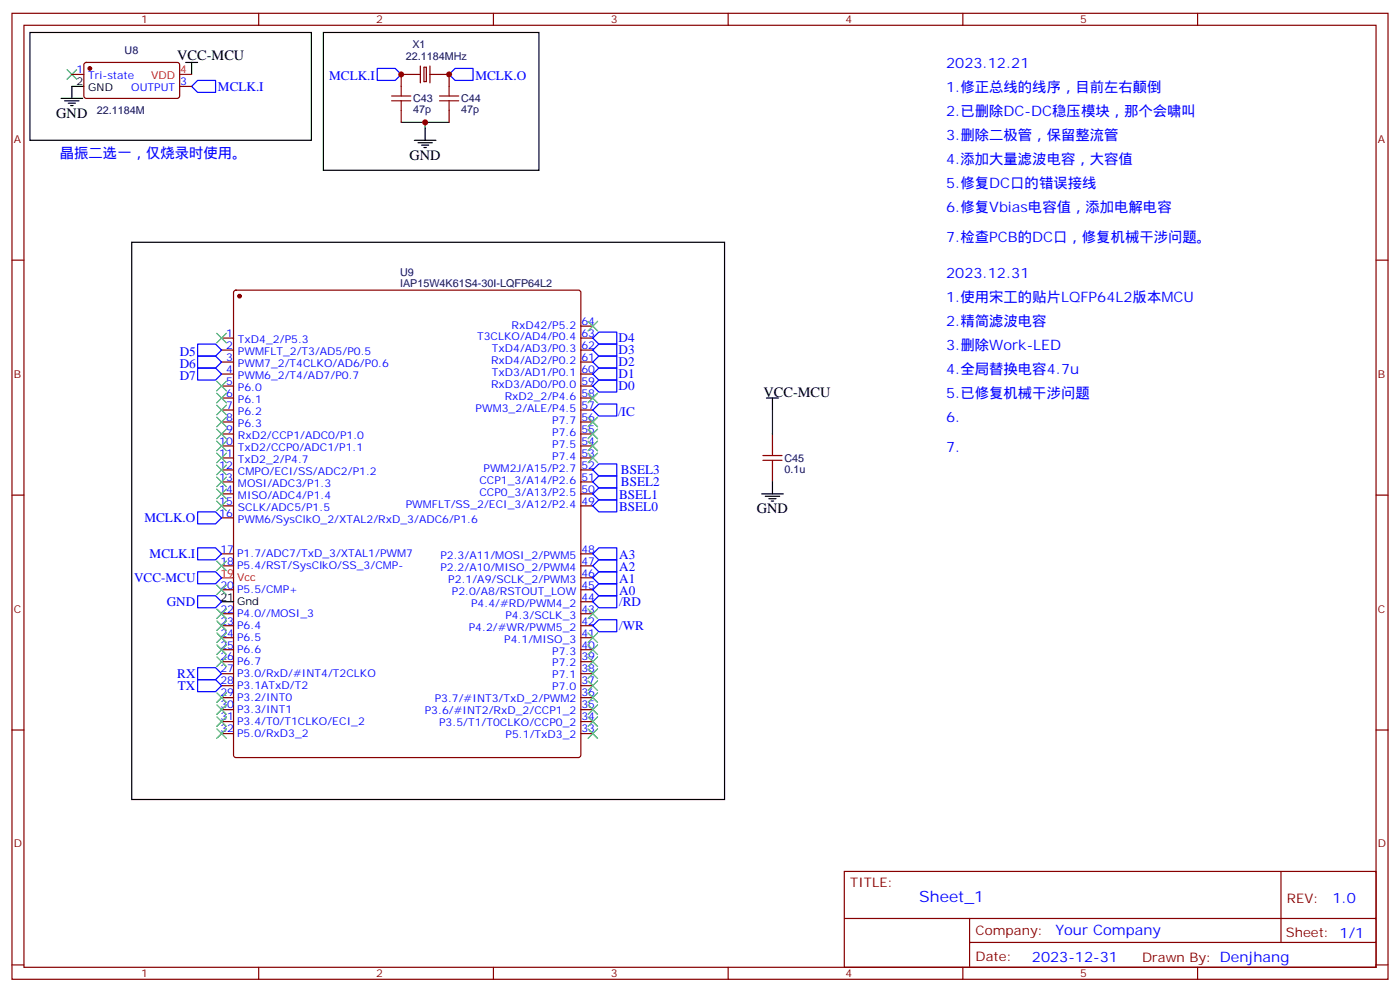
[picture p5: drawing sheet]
<svg xmlns="http://www.w3.org/2000/svg" width="412mm" height="292mm" viewBox="0 0 412 292" stroke-linecap="round" stroke-linejoin="round" font-family="sans-serif">
<g fill="none" stroke="#870000" stroke-width=".35">
<path d="M3.5 3.9h405.4v284.4h-405.4zM7.1 7.4h398.2v277.3h-398.2zM24.9 18.6l.5-.2h27.1l.4 .7v9.4l-.7 .5-27.1-.1-.4-.6v-9.2zM76.2 3.9v3.5M123.8 19.4v5M124.9 19.8h.7v4.2h-.7zM126.6 19.4v5M145.3 3.9v3.5M214.5 3.9v3.5M283.6 3.9v3.5M352.8 3.9v3.5M21.2 21.9h3.5"/>
<path d="M52.9 25.4h3.5M118.2 32.5v3.5M123.8 21.9h-5.6v3.5M126.6 21.9h5.7v3.5M132.3 32.5v3.5M3.5 76.6h3.6M405.3 76.6h3.6M65.3 99.5h3.5M69 85.6l.5-.2h100.9l.5 .2 .2 .5v136.2l-.2 .5-.5 .2h-100.9l-.5-.2-.2-.5v-136.2zM171.1 99.5h3.5M171.1 96h3.5M65.3 103h3.5"/>
<path d="M65.3 106.6h3.5M65.3 110.1h3.5M65.3 113.6h3.5M65.3 117.2h3.5M171.1 103h3.5M171.1 106.6h3.5M171.1 110.1h3.5M171.1 113.6h3.5M171.1 117.2h3.5M65.3 120.7h3.5M65.3 124.2h3.5M65.3 127.7h3.5"/>
<path d="M65.3 131.3h3.5M65.3 134.8h3.5M65.3 138.3h3.5M171.1 120.7h3.5M171.1 124.2h3.5M171.1 127.7h3.5M171.1 131.3h3.5M171.1 134.8h3.5M171.1 138.3h3.5M227.5 127.7v3.6M227.5 138.3v3.6M3.5 145.7h3.6"/>
<path d="M65.3 141.9h3.5M65.3 145.4h3.5M65.3 148.9h3.5M65.3 152.4h3.5M171.1 141.9h3.5M171.1 145.4h3.5M171.1 148.9h3.5M405.3 145.7h3.6M65.3 173.6h3.5M65.3 166.5h3.5M65.3 163h3.5M171.1 173.6h3.5"/>
<path d="M171.1 166.5h3.5M171.1 163h3.5M171.1 170.1h3.5M171.1 177.1h3.5M65.3 198.3h3.5M65.3 194.8h3.5M65.3 191.2h3.5M65.3 187.7h3.5M65.3 184.2h3.5M65.3 180.7h3.5M171.1 198.3h3.5M171.1 194.8h3.5"/>
<path d="M171.1 191.2h3.5M171.1 187.7h3.5M171.1 184.2h3.5M171.1 180.7h3.5M3.5 214.9h3.6M65.3 215.9h3.5M65.3 212.4h3.5M65.3 208.9h3.5M65.3 205.4h3.5M65.3 201.8h3.5M171.1 215.9h3.5M171.1 212.4h3.5"/>
<path d="M171.1 208.9h3.5M171.1 205.4h3.5M171.1 201.8h3.5M405.3 214.9h3.6M248.7 256.5h156.6v28.2h-156.6zM377.3 256.5v20.9M248.7 270.4h156.5M285.6 277.4h119.6M285.6 270.4v14.1M3.5 284h3.6M76.2 284.7v3.6M145.3 284.7v3.6"/>
<path d="M214.5 284.7v3.6M283.6 284.7v3.6M352.8 284.7v3.6M405.3 284h3.6"/>
</g>
<g fill="none" stroke="#000" stroke-width=".35">
<path d="M8.8 9.6h82.9v31.7h-82.9zM54.7 18.4h3.5M56.4 18.4v3.5M95.2 9.6h63.5v40.5h-63.5zM18 29h6.3M19 29.7h4.3M20.1 30.4h2.1M20.8 31.1h.7M24.7 25.4h-3.5v3.6M125.2 37.8v3.5M122.1 41.3h6.3M123.1 42h4.3"/>
<path d="M124.2 42.7h2.1M124.9 43.4h.7M38.8 71.3h174.6v164h-174.6zM225.8 117.2h3.5M227.5 117.2v3.5M224.4 145.4h6.3M225.4 146.1h4.3M226.5 146.8h2.1M227.2 147.5h.7M227.5 141.9v3.5M65.3 177.1h3.5"/>
</g>
<path d="M118.2 36h7v1.8M125.2 36h7.1M227.5 120.7v7" fill="none" stroke="#008700" stroke-width=".35"/>
<path d="M115.4 29.7h5.6M115.4 28.3h5.6M118.2 25.4v2.9M118.2 29.7v2.8M129.5 29.7h5.6M129.5 28.3h5.6M132.3 25.4v2.9M132.3 29.7v2.8M224.7 135.5h5.7M224.7 134.1h5.7M227.5 131.3v2.8M227.5 135.5v2.8" fill="none" stroke="#a10000" stroke-width=".35"/>
<g fill="none" stroke="#00f" stroke-width=".35">
<path d="M58.2 23.7h5.3v3.5h-5.3l-1.8-1.8zM111.1 20.1h5.3l1.8 1.8-1.8 1.8h-5.3zM134.1 20.1h5.2v3.6h-5.2l-1.8-1.8zM174.6 99.5l1.8-1.7h5.3v3.5h-5.3zM58.2 101.3h5.3l1.8 1.7-1.8 1.8h-5.3zM58.2 104.8h5.3l1.8 1.8-1.8 1.7h-5.3zM58.2 108.3h5.3l1.8 1.8-1.8 1.8h-5.3zM174.6 103l1.8-1.7h5.3v3.5h-5.3zM174.6 106.6l1.8-1.8h5.3v3.5h-5.3zM174.6 110.1l1.8-1.8h5.3v3.6h-5.3zM174.6 113.6l1.8-1.7h5.3v3.5h-5.3zM174.6 138.3l1.8-1.7h5.3v3.5h-5.3z"/>
<path d="M174.6 120.7l1.8-1.8h5.3v3.5h-5.3zM58.2 150.7h5.3l1.8 1.7-1.8 1.8h-5.3zM174.6 148.9l1.8-1.8h5.3v3.6h-5.3zM174.6 145.4l1.8-1.8h5.3v3.5h-5.3zM174.6 141.9l1.8-1.8h5.3v3.5h-5.3zM58.2 161.3h5.3l1.8 1.7-1.8 1.8h-5.3zM58.2 175.4h5.3l1.8 1.7-1.8 1.8h-5.3zM58.2 168.3h5.3l1.8 1.8-1.8 1.7h-5.3zM174.6 173.6l1.8-1.8h5.3v3.6h-5.3zM174.6 170.1l1.8-1.8h5.3v3.5h-5.3zM174.6 163l1.8-1.7h5.3v3.5h-5.3zM174.6 166.5l1.8-1.7h5.3v3.5h-5.3z"/>
<path d="M174.6 177.1l1.8-1.7h5.3v3.5h-5.3zM58.2 196.5h5.3l1.8 1.8-1.8 1.8h-5.3zM174.6 184.2l1.8-1.8h5.3v3.5h-5.3zM58.2 200.1h5.3l1.8 1.7-1.8 1.8h-5.3z"/>
</g>
<g fill="none" stroke="#3c3" stroke-width=".35">
<path d="M19.8 20.5l2.8 2.8M22.6 20.5l-2.8 2.8M63.9 98.1l2.8 2.8M66.7 98.1l-2.8 2.8M173.2 94.6l2.8 2.8M176 94.6l-2.8 2.8M63.9 112.2l2.8 2.8M63.9 115.7l2.8 2.9M63.9 119.3l2.8 2.8M66.7 112.2l-2.8 2.8M66.7 115.7l-2.8 2.9M66.7 119.3l-2.8 2.8"/>
<path d="M173.2 115.7l2.8 2.9M176 115.7l-2.8 2.9M63.9 122.8l2.8 2.8M63.9 126.3l2.8 2.9M63.9 129.9l2.8 2.8M63.9 133.4l2.8 2.8M63.9 136.9l2.8 2.8M66.7 122.8l-2.8 2.8M66.7 126.3l-2.8 2.9M66.7 129.9l-2.8 2.8M66.7 133.4l-2.8 2.8M66.7 136.9l-2.8 2.8"/>
<path d="M173.2 133.4l2.8 2.8M173.2 129.9l2.8 2.8M173.2 126.3l2.8 2.9M173.2 122.8l2.8 2.8M176 133.4l-2.8 2.8M176 129.9l-2.8 2.8M176 126.3l-2.8 2.9M176 122.8l-2.8 2.8M63.9 147.5l2.8 2.8M63.9 144l2.8 2.8M63.9 140.4l2.8 2.9M66.7 147.5l-2.8 2.8"/>
<path d="M66.7 144l-2.8 2.8M66.7 140.4l-2.8 2.9M63.9 172.2l2.8 2.8M63.9 179.2l2.8 2.9M63.9 165.1l2.8 2.9M66.7 172.2l-2.8 2.8M66.7 179.2l-2.8 2.9M66.7 165.1l-2.8 2.9M173.2 179.2l2.8 2.9M176 179.2l-2.8 2.9M63.9 182.8l2.8 2.8M63.9 186.3l2.8 2.8"/>
<path d="M63.9 189.8l2.8 2.9M63.9 193.4l2.8 2.8M66.7 182.8l-2.8 2.8M66.7 186.3l-2.8 2.8M66.7 189.8l-2.8 2.9M66.7 193.4l-2.8 2.8M173.2 196.9l2.8 2.8M173.2 193.4l2.8 2.8M173.2 189.8l2.8 2.9M173.2 186.3l2.8 2.8M176 196.9l-2.8 2.8M176 193.4l-2.8 2.8"/>
<path d="M176 189.8l-2.8 2.9M176 186.3l-2.8 2.8M63.9 203.9l2.8 2.9M63.9 207.5l2.8 2.8M63.9 211l2.8 2.8M63.9 214.5l2.8 2.8M66.7 203.9l-2.8 2.9M66.7 207.5l-2.8 2.8M66.7 211l-2.8 2.8M66.7 214.5l-2.8 2.8M173.2 214.5l2.8 2.8M173.2 211l2.8 2.8"/>
<path d="M173.2 207.5l2.8 2.8M173.2 203.9l2.8 2.9M173.2 200.4l2.8 2.8M176 214.5l-2.8 2.8M176 211l-2.8 2.8M176 207.5l-2.8 2.8M176 203.9l-2.8 2.9M176 200.4l-2.8 2.8"/>
</g>
<path d="M52.9 21.9h3.5M65.3 170.1h3.5" fill="none" stroke="#f00" stroke-width=".35"/>
<g fill="#870000" stroke="#870000" stroke-width=".35">
<circle cx="26.5" cy="20.1" r=".53"/>
<circle cx="70.6" cy="87.2" r=".53"/>
</g>
<g fill="#c00">
<circle cx="125.2" cy="36" r=".88"/>
<circle cx="132.3" cy="21.9" r=".88"/>
<circle cx="118.2" cy="21.9" r=".88"/>
</g>
<text font-size="4.6" fill="#00f" x="270.8" y="265.5">Sheet_1</text>
<g font-size="4.2">
<text x="52.2" y="17.7">VCC-MCU</text>
<text x="16.6" y="34.6">GND</text>
<text x="120.6" y="47">GND</text>
<text x="224.9" y="116.8">VCC-MCU</text>
<text x="223" y="151">GND</text>
</g>
<g font-size="4.2" fill="#00f">
<text x="278.7" y="20.1">2023.12.21</text>
<text x="278.7" y="27.2">1.修正总线的线序，目前左右颠倒</text>
<text x="278.7" y="34.3">2.已删除DC-DC稳压模块，那个会啸叫</text>
<text x="278.7" y="41.3">3.删除二极管，保留整流管</text>
<text x="17.6" y="46.6">晶振二选一，仅烧录时使用。</text>
<text x="278.7" y="48.4">4.添加大量滤波电容，大容值</text>
<text x="278.7" y="55.4">5.修复DC口的错误接线</text>
<text x="278.7" y="62.5">6.修复Vbias电容值，添加电解电容</text>
<text x="278.7" y="71.3">7.检查PCB的DC口，修复机械干涉问题。</text>
<text x="278.7" y="81.9">2023.12.31</text>
<text x="278.7" y="88.9">1.使用宋工的贴片LQFP64L2版本MCU</text>
<text x="278.7" y="96">2.精简滤波电容</text>
<text x="278.7" y="103">3.删除Work-LED</text>
<text x="278.7" y="110.1">4.全局替换电容4.7u</text>
<text x="278.7" y="117.2">5.已修复机械干涉问题</text>
<text x="278.7" y="124.2">6.</text>
<text x="278.7" y="133">7.</text>
<text x="392.5" y="265.8">1.0</text>
<text x="310.9" y="275.3">Your Company</text>
<text x="304" y="283.1">2023-12-31</text>
</g>
<g font-size="3.9" fill="#00f">
<text x="97" y="23.5">MCLK.I</text>
<text x="140.1" y="23.5">MCLK.O</text>
<text x="64.2" y="26.7">MCLK.I</text>
<text x="182.2" y="100.6">D4</text>
<text x="52.9" y="104.8">D5</text>
<text x="182.2" y="104.1">D3</text>
<text x="182.2" y="107.6">D2</text>
<text x="52.9" y="108.3">D6</text>
<text x="52.9" y="111.9">D7</text>
<text x="182.2" y="111.2">D1</text>
<text x="182.2" y="114.7">D0</text>
<text x="182" y="122.4">/IC</text>
<text x="182.9" y="143.1">BSEL2</text>
<text x="182.9" y="139.6">BSEL3</text>
<text x="182.4" y="146.9">BSEL1</text>
<text x="42.6" y="153.7">MCLK.O</text>
<text x="182.4" y="150.5">BSEL0</text>
<text x="44.1" y="164.3">MCLK.I</text>
<text x="182.4" y="164.7">A3</text>
<text x="39.5" y="171.3">VCC-MCU</text>
<text x="182.4" y="171.7">A1</text>
<text x="182.4" y="168.2">A2</text>
<text x="49.1" y="178.4">GND</text>
<text x="182.4" y="175.2">A0</text>
<text x="182.4" y="178.4">/RD</text>
<text x="182.4" y="185.4">/WR</text>
<text x="52.2" y="199.6">RX</text>
<text x="52.4" y="203.1">TX</text>
</g>
<g font-size="3.9" fill="#800">
<text x="250.5" y="261.1">TITLE:</text>
<text x="379.1" y="265.8">REV:</text>
<text x="287.4" y="275.3">Company:</text>
<text x="378.7" y="275.9">Sheet: 1/1</text>
<text x="287.4" y="283">Date:</text>
<text x="336.4" y="283.1">Drawn By: Denjhang</text>
</g>
<g font-size="3.2" fill="#800">
<text x="41.6" y="6.9">1</text>
<text x="110.8" y="6.9">2</text>
<text x="179.9" y="6.9">3</text>
<text x="249.1" y="6.9">4</text>
<text x="318.2" y="6.9">5</text>
<text x="4.1" y="42">A</text>
<text x="405.9" y="42">A</text>
<text x="4.1" y="111.2">B</text>
<text x="405.9" y="111.2">B</text>
<text x="4.1" y="180.3">C</text>
<text x="405.9" y="180.3">C</text>
<text x="4.1" y="249.4">D</text>
<text x="405.9" y="249.4">D</text>
<text x="41.6" y="287.7">1</text>
<text x="110.8" y="287.7">2</text>
<text x="179.9" y="287.7">3</text>
<text x="249.1" y="287.7">4</text>
<text x="318.2" y="287.7">5</text>
</g>
<g font-size="3.2" fill="#000080">
<text x="36.7" y="16">U8</text>
<text x="119.6" y="17.8">22.1184MHz</text>
<text x="121.5" y="14.2">X1</text>
<text x="28.5" y="33.6">22.1184M</text>
<text x="121.7" y="33.3">47p</text>
<text x="121.7" y="30.1">C43</text>
<text x="135.8" y="33.3">47p</text>
<text x="135.8" y="30.1">C44</text>
<text x="117.8" y="81.2">U9</text>
<text x="117.8" y="84.3">IAP15W4K61S4-30I-LQFP64L2</text>
<text x="231.1" y="135.9">C45</text>
<text x="231.1" y="139.1">0.1u</text>
</g>
<g font-size="3.2" fill="#00f">
<text x="22.5" y="21.6">1</text>
<text x="26" y="23.3">Tri-state</text>
<text x="38.6" y="26.8">OUTPUT</text>
<text x="53.1" y="25.1">3</text>
<text x="171.3" y="95.6">64</text>
<text x="66.6" y="99.2">1</text>
<text x="70.1" y="100.9">TxD4_2/P5.3</text>
<text x="140.5" y="100.2">T3CLKO/AD4/P0.4</text>
<text x="150.7" y="96.7">RxD42/P5.2</text>
<text x="171.3" y="99.2">63</text>
<text x="66.6" y="102.7">2</text>
<text x="66.6" y="106.2">3</text>
<text x="70.1" y="104.5">PWMFLT_2/T3/AD5/P0.5</text>
<text x="70.1" y="108">PWM7_2/T4CLKO/AD6/P0.6</text>
<text x="144.6" y="107.3">RxD4/AD2/P0.2</text>
<text x="144.9" y="103.8">TxD4/AD3/P0.3</text>
<text x="171.3" y="106.2">61</text>
<text x="171.3" y="102.7">62</text>
<text x="66.6" y="109.7">4</text>
<text x="66.6" y="113.3">5</text>
<text x="70.1" y="111.5">PWM6_2/T4/AD7/P0.7</text>
<text x="144.9" y="110.8">TxD3/AD1/P0.1</text>
<text x="171.3" y="113.3">59</text>
<text x="171.3" y="109.7">60</text>
<text x="66.6" y="116.8">6</text>
<text x="70.1" y="115">P6.0</text>
<text x="70.1" y="118.6">P6.1</text>
<text x="144.6" y="114.3">RxD3/AD0/P0.0</text>
<text x="148.7" y="117.9">RxD2_2/P4.6</text>
<text x="171.3" y="116.8">58</text>
<text x="66.6" y="120.3">7</text>
<text x="66.6" y="123.9">8</text>
<text x="70.1" y="122.1">P6.2</text>
<text x="70.1" y="125.6">P6.3</text>
<text x="140.1" y="121.4">PWM3_2/ALE/P4.5</text>
<text x="162.7" y="124.9">P7.7</text>
<text x="171.3" y="123.9">56</text>
<text x="171.3" y="120.3">57</text>
<text x="64.6" y="130.9">10</text>
<text x="66.6" y="127.4">9</text>
<text x="70.1" y="129.2">RxD2/CCP1/ADC0/P1.0</text>
<text x="162.7" y="132">P7.5</text>
<text x="162.7" y="128.4">P7.6</text>
<text x="171.3" y="130.9">54</text>
<text x="171.3" y="127.4">55</text>
<text x="64.6" y="134.4">11</text>
<text x="64.6" y="138">12</text>
<text x="70.1" y="132.7">TxD2/CCP0/ADC1/P1.1</text>
<text x="70.1" y="136.2">TxD2_2/P4.7</text>
<text x="162.7" y="135.5">P7.4</text>
<text x="171.3" y="138">52</text>
<text x="171.3" y="134.4">53</text>
<text x="64.6" y="141.5">13</text>
<text x="70.1" y="139.7">CMPO/ECI/SS/ADC2/P1.2</text>
<text x="70.1" y="143.3">MOSI/ADC3/P1.3</text>
<text x="141.2" y="142.6">CCP1_3/A14/P2.6</text>
<text x="142.4" y="139">PWM2J/A15/P2.7</text>
<text x="171.3" y="141.5">51</text>
<text x="64.6" y="145">14</text>
<text x="64.6" y="148.6">15</text>
<text x="70.1" y="146.8">MISO/ADC4/P1.4</text>
<text x="119.5" y="149.6">PWMFLT/SS_2/ECI_3/A12/P2.4</text>
<text x="141.2" y="146.1">CCP0_3/A13/P2.5</text>
<text x="171.3" y="148.6">49</text>
<text x="171.3" y="145">50</text>
<text x="64.6" y="152.1">16</text>
<text x="70.1" y="150.3">SCLK/ADC5/P1.5</text>
<text x="70.1" y="153.8">PWM6/SysClkO_2/XTAL2/RxD_3/ADC6/P1.6</text>
<text x="64.9" y="166.2">18</text>
<text x="64.9" y="162.7">17</text>
<text x="69.8" y="167.6">P5.4/RST/SysClkO/SS_3/CMP-</text>
<text x="69.8" y="164.1">P1.7/ADC7/TxD_3/XTAL1/PWM7</text>
<text x="129.7" y="164.4">P2.3/A11/MOSI_2/PWM5</text>
<text x="129.7" y="168">P2.2/A10/MISO_2/PWM4</text>
<text x="171.3" y="162.7">48</text>
<text x="171.3" y="166.2">47</text>
<text x="64.9" y="173.2">20</text>
<text x="132.1" y="171.5">P2.1/A9/SCLK_2/PWM3</text>
<text x="171.3" y="169.7">46</text>
<text x="171.3" y="173.2">45</text>
<text x="69.8" y="174.7">P5.5/CMP+</text>
<text x="133.1" y="175">P2.0/A8/RSTOUT_LOW</text>
<text x="138.8" y="178.5">P4.4/#RD/PWM4_2</text>
<text x="171.3" y="176.8">44</text>
<text x="64.9" y="183.8">23</text>
<text x="64.9" y="180.3">22</text>
<text x="69.8" y="185.2">P6.4</text>
<text x="69.8" y="181.7">P4.0//MOSI_3</text>
<text x="138.1" y="185.6">P4.2/#WR/PWM5_2</text>
<text x="148.9" y="182.1">P4.3/SCLK_3</text>
<text x="171.3" y="180.3">43</text>
<text x="171.3" y="183.8">42</text>
<text x="64.9" y="190.9">25</text>
<text x="64.9" y="187.4">24</text>
<text x="69.8" y="188.8">P6.5</text>
<text x="148.5" y="189.1">P4.1/MISO_3</text>
<text x="171.3" y="187.4">41</text>
<text x="171.3" y="190.9">40</text>
<text x="64.9" y="197.9">27</text>
<text x="64.9" y="194.4">26</text>
<text x="69.8" y="195.8">P6.7</text>
<text x="69.8" y="192.3">P6.6</text>
<text x="162.7" y="192.7">P7.3</text>
<text x="162.7" y="196.2">P7.2</text>
<text x="171.3" y="194.4">39</text>
<text x="171.3" y="197.9">38</text>
<text x="64.9" y="201.5">28</text>
<text x="69.8" y="202.9">P3.1ATxD/T2</text>
<text x="69.8" y="199.4">P3.0/RxD/#INT4/T2CLKO</text>
<text x="162.7" y="199.7">P7.1</text>
<text x="162.7" y="203.2">P7.0</text>
<text x="171.3" y="201.5">37</text>
<text x="64.9" y="208.5">30</text>
<text x="64.9" y="205">29</text>
<text x="69.8" y="209.9">P3.3/INT1</text>
<text x="69.8" y="206.4">P3.2/INT0</text>
<text x="128" y="206.8">P3.7/#INT3/TxD_2/PWM2</text>
<text x="171.3" y="205">36</text>
<text x="171.3" y="208.5">35</text>
<text x="64.9" y="215.6">32</text>
<text x="64.9" y="212.1">31</text>
<text x="69.8" y="213.5">P3.4/T0/T1CLKO/ECI_2</text>
<text x="125.1" y="210.3">P3.6/#INT2/RxD_2/CCP1_2</text>
<text x="129.4" y="213.8">P3.5/T1/T0CLKO/CCP0_2</text>
<text x="171.3" y="212.1">34</text>
<text x="171.3" y="215.6">33</text>
<text x="69.8" y="217">P5.0/RxD3_2</text>
<text x="148.9" y="217.3">P5.1/TxD3_2</text>
</g>
<g font-size="3.2" fill="#f00">
<text x="44.6" y="23.3">VDD</text>
<text x="53.1" y="21.6">4</text>
<text x="64.9" y="169.7">19</text>
<text x="69.8" y="171.1">Vcc</text>
</g>
<g font-size="3.2">
<text x="22.5" y="25.1">2</text>
<text x="26" y="26.8">GND</text>
<text x="64.9" y="176.8">21</text>
<text x="69.8" y="178.2">Gnd</text>
</g>
</svg>
